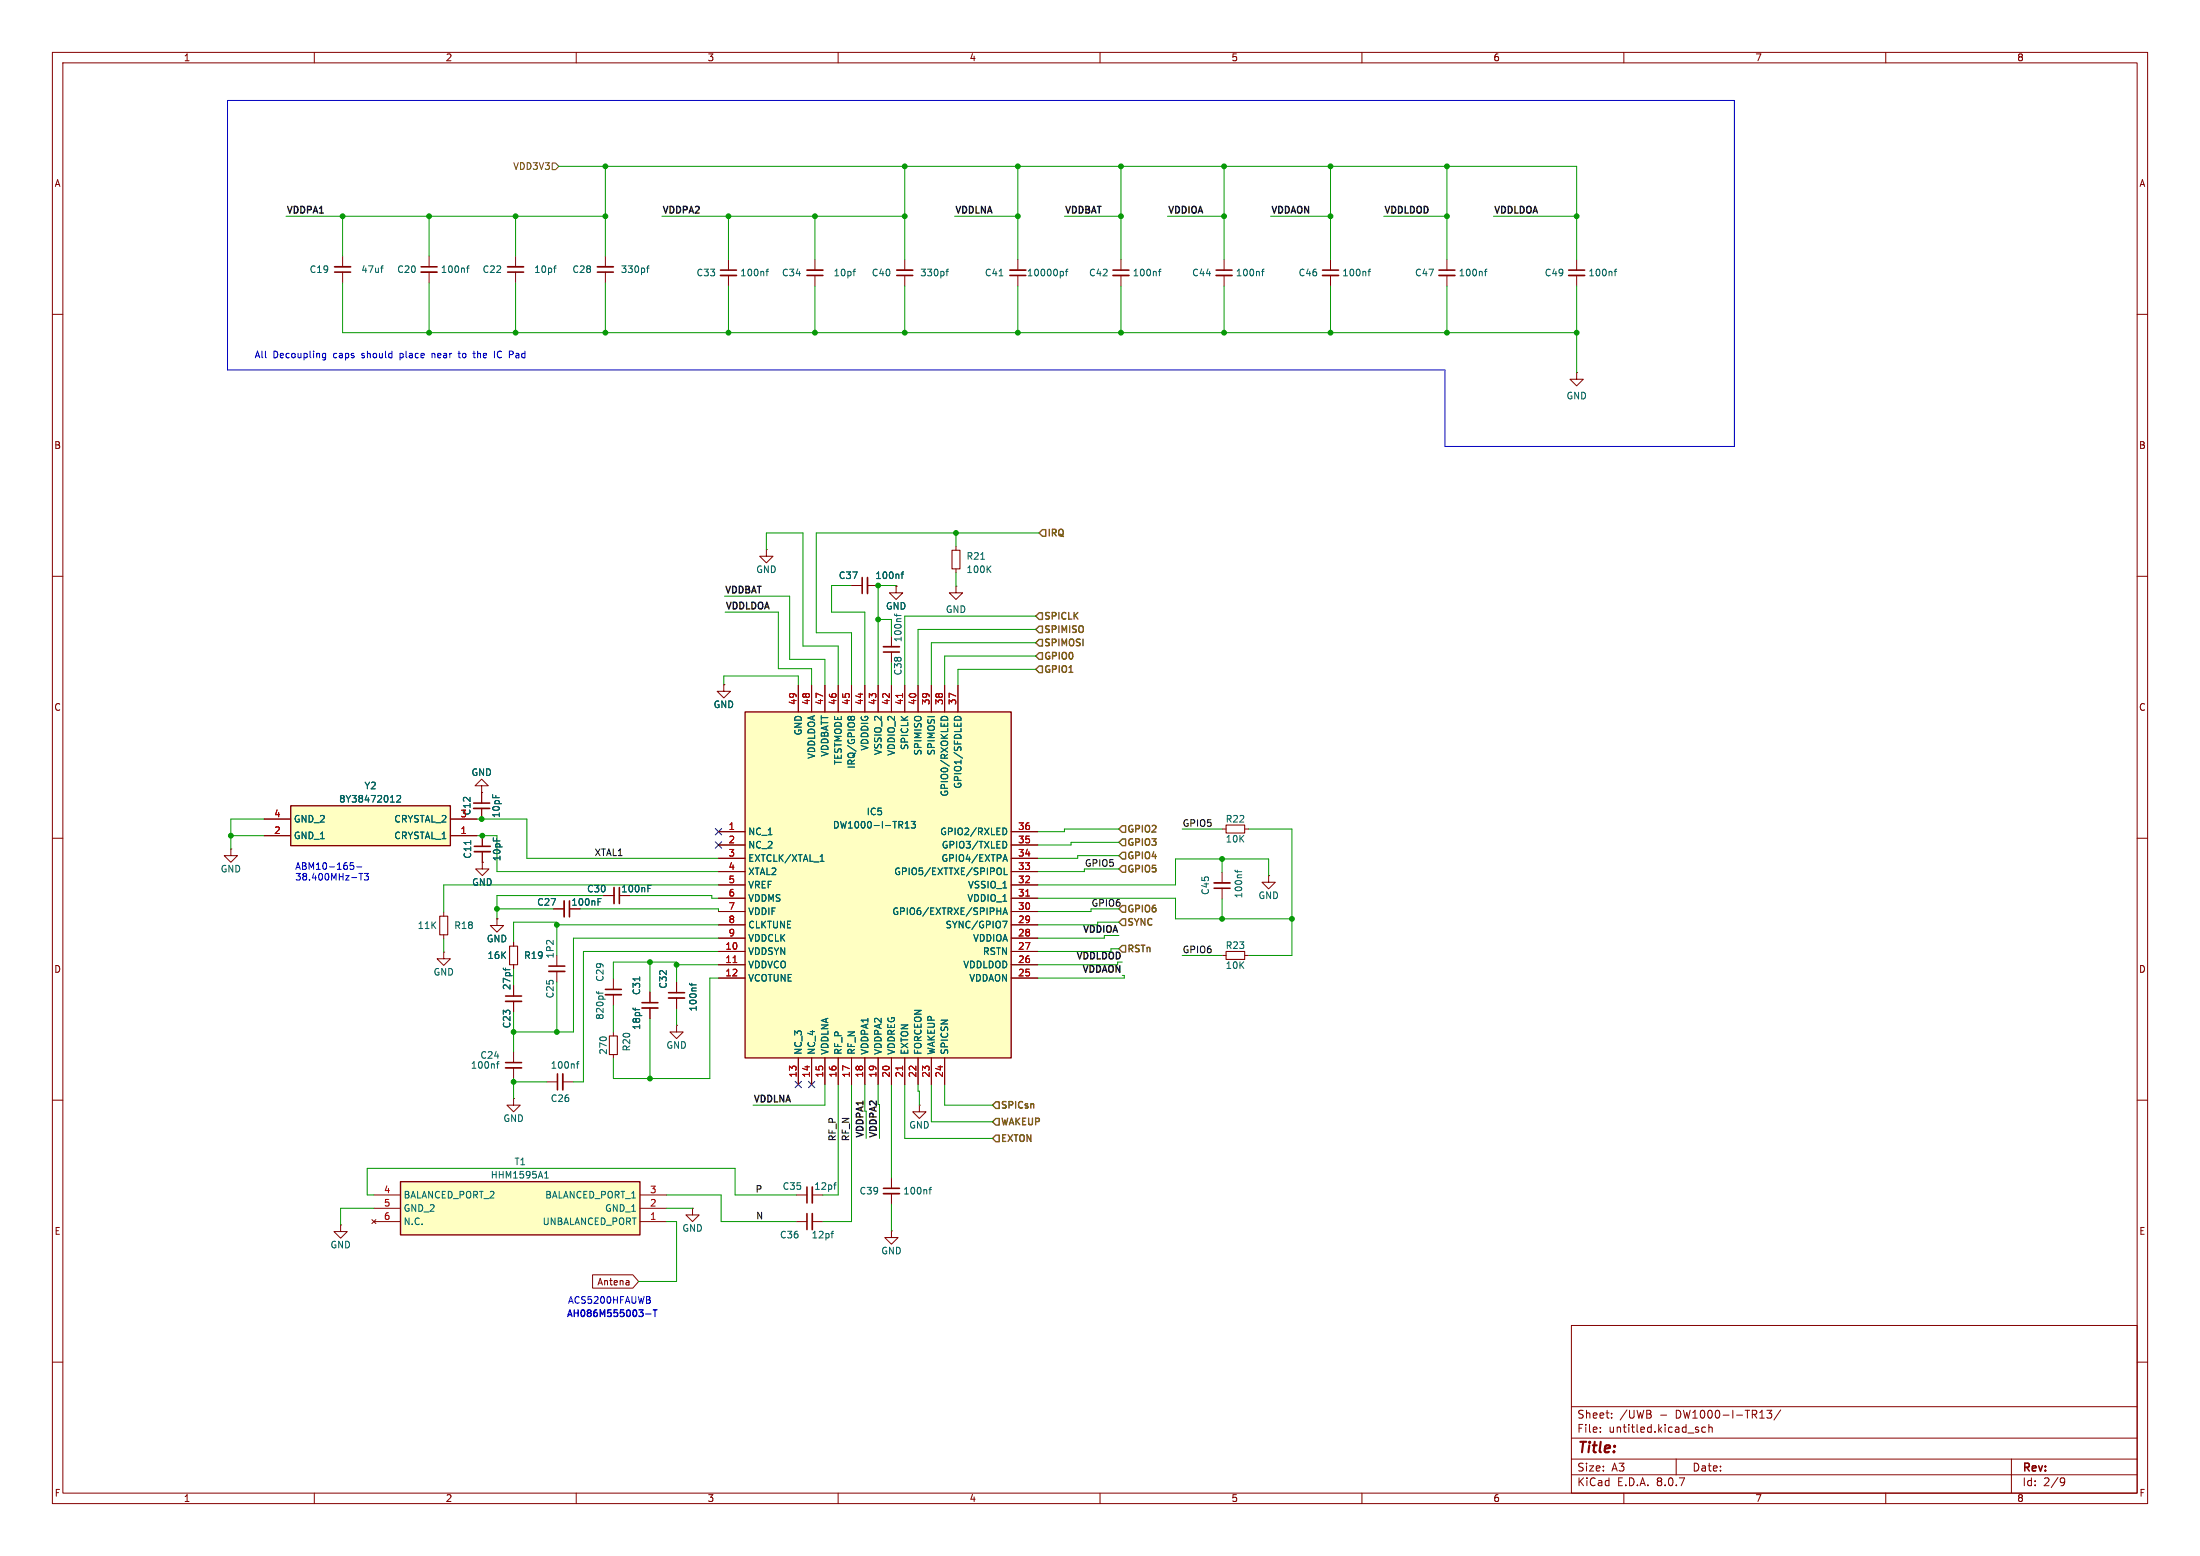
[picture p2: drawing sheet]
<svg xmlns="http://www.w3.org/2000/svg" width="420mm" height="297mm" viewBox="0 0 420 297" stroke-linecap="round" stroke-linejoin="round" font-family="sans-serif">
<g fill="none" stroke="#840000" stroke-width=".19">
<path d="M10 10h400v277h-400zM12 12h396v273h-396zM60 10v2M110 10v2M160 10v2M210 10v2M260 10v2M310 10v2M360 10v2M65.4 48.9v2M65.4 51.9v2.1M81.9 48.9v2"/>
<path d="M81.9 51.9v2.1M98.4 48.9v2M98.4 51.9v2.1M115.6 48.9v2M115.6 51.9v2.1M139.1 49.5v2.1M139.1 52.6v2M155.6 49.5v2.1M155.6 52.6v2M254 49.5v2.1M254 52.6v2M301 49.5v2.1"/>
<path d="M301 52.6v2M10 60h2M301 71.1v1.3h1.3l-1.3 1.3-1.3-1.3h1.3M301 71.1h.1M408 60h2M10 110h2M146.3 104.9v1.3h1.3l-1.3 1.2-1.3-1.2h1.3M146.3 104.9h.1M162.6 111.8h2M165.6 111.8h2M171.1 111.9v1.3h1.2l-1.2 1.2-1.3-1.2h1.3M171.1 111.9h.1"/>
<path d="M408 110h2M138.2 130.7v1.3h1.2l-1.2 1.2-1.3-1.2h1.3M138.2 130.7h.1M170.2 121.4v2M170.2 124.5v2M10 160h2M233.3 158.2h.8M237.6 158.2h.8M408 160h2M84.7 174.1v.8M84.7 178.4v.8M92.1 164.6v1.3h1.2l-1.2 1.2-1.3-1.2h1.3"/>
<path d="M92.1 164.6h.1M94.9 175.4v1.3h1.2l-1.2 1.2-1.3-1.2h1.3M94.9 175.4h.1M98 179.8v.8M115.2 170.9h2M233.3 166.5v2M233.3 169.5v2.1M242.2 167.1v1.3h1.3l-1.3 1.3-1.3-1.3h1.3M242.2 167.1h.1M84.7 181.7v1.3h1.3l-1.3 1.3-1.3-1.3h1.3M84.7 181.7h.1M98 184.2v.7"/>
<path d="M117.1 186.8v2M117.1 189.9v2M129.2 195.7v1.3h1.2l-1.2 1.2-1.3-1.2h1.3M129.2 195.7h.1M129.2 187.5v2M129.2 190.5v2M233.3 182.4h.8M237.6 182.4h.8M10 210h2M408 210h2M132.2 230.6v1.3h1.3l-1.3 1.3-1.3-1.3h1.3M132.2 230.6h.1"/>
<path d="M152 233.2h2.1M152 228.1h2.1M155.1 233.2h2M170.2 234.9v1.3h1.2l-1.2 1.3-1.3-1.3h1.3M170.2 234.9h.1M300 253h108v32h-108zM10 260h2M300 278.5h108M300 274.5h108M300 268.5h108M305.5 273.2v.2M305.5 272.5v.1"/>
<path d="M307.7 270.5v.2M307.7 269.8v.1M320 278.5v3M324.2 273v.3M325.6 272.5l-.4-.1-.3 .3 .1 .6h.6M326.2 272.5l.2-.1 .4 .1 .1 .9M326.2 271.9v1.5M335.9 270.7h.9M337.3 269.2h.9l-.5 .6 .5 .1v.6l-.3 .2-.6-.2M339.9 269.1l-1.2 1.9M384 278.5v6.5M408 260h2"/>
<path d="M60 285v2M110 285v2M160 285v2M210 285v2M260 285v2M300 281.5h108M310 285v2M360 285v2M393.6 282.1l.5 .1a.99 .99 0 0 1-.4 1.4h-.3M394.2 282.7l-.3 .3h-.3"/>
</g>
<g fill="none" stroke="#840000" stroke-width=".33">
<path d="M63.9 50.9h3M80.4 51.9h3M96.9 50.9h3M114 50.9h3.1M137.5 52.6h3.1M154.1 51.6h3M252.5 52.6h3M299.5 52.6h3M165.6 110.2v3.1M168.7 123.4h3M117.2 169.4v3.1M231.8 168.5h3"/>
<path d="M115.6 189.9h3M127.6 190.5h3.1M155.1 226.6v3M155.1 231.6v3.1"/>
</g>
<g fill="none" stroke="#840000" stroke-width=".3">
<path d="M63.9 51.9h3M80.4 50.9h3M96.9 51.9h3M114 51.9h3.1M137.5 51.6h3.1M154.1 52.6h3M252.5 51.6h3M299.5 51.6h3M164.6 110.2v3.1M168.7 124.5h3M118.2 169.4v3.1M231.8 169.5h3"/>
<path d="M115.6 188.8h3M127.6 189.5h3.1M154.1 226.6v3M154.1 231.6v3.1"/>
</g>
<g fill="none" stroke="#006464" stroke-width=".19">
<path d="M72.7 51.2h.4M73.1 50.7l-.2 .1M89.1 51.2h.5M89.6 50.7l-.3 .2v1.1M105.7 51.2h.5M106.2 50.7l-.3 .1M123.4 51.2h.5M123.9 50.7l-.3 .2v1.1M146.2 51.8h.5M146.7 51.4l-.3 .2v1M162.8 51.8h.5M163.3 51.4h-.2"/>
<path d="M261.2 51.8h.4M261.6 51.4l-.3 .2v1M308.1 51.8h.5M308.6 51.4l-.3 .2v1M170.8 117.2l.1 .3h1.1M171.2 117.2v.5M172 109.6h.5M172.5 109.2l-.3 .1v1.1M123.7 169.6h.4M123.7 169h.6M235.8 166.1l.2 .3h1.1M236.2 166.1v.5"/>
<path d="M113.9 189.3l.1 .3h1.1M114.3 189.3v.5M131.6 187.7l.2 .3h1.1M132.1 187.7v.5M158.6 235.4h.5M159.1 235l-.2 .1M159.1 226.2h.5M159.6 225.8h-.2"/>
</g>
<path d="M234.1 157.5h3.5v1.5h-3.5zM83.9 174.9h1.6v3.5h-1.6zM97.3 180.6h1.5v3.6h-1.5zM234.1 181.6h3.5v1.5h-3.5z" fill="none" stroke="#840000" stroke-width=".2"/>
<path d="M76.5 225.6h45.7v10.1h-45.7z" fill="#ffffc2"/>
<path d="M76.5 225.6h45.7v10.1h-45.7z" fill="none" stroke="#840000" stroke-width=".25"/>
<g fill="none" stroke="#840000" stroke-width=".19">
<path d="M172.7 49.5v2.1M172.7 52.6v2M194.3 49.5v2.1M194.3 52.6v2M214 49.5v2.1M214 52.6v2M233.7 49.5v2.1M233.7 52.6v2M276.2 49.5v2.1M276.2 52.6v2M182.5 111.9v1.3h1.3l-1.3 1.2-1.3-1.2h1.3M182.5 111.9h.1"/>
<path d="M182.5 104.3v.7M182.5 108.6v.7M91.9 150h1.3l-1.3-1.3-1.2 1.3h1.2v1.3M91.9 151.3h.1M91.9 151.3v2M91.9 154.3v2M92.1 159.5v2M92.1 162.6v2M105.7 173.5h2M98 188.1v2M98 191.1v2.1M106.3 182.4v2"/>
<path d="M106.3 185.4v2.1M117.1 197v.7M124.1 189.4v2M124.1 192.4v2M98 209.7v1.2h1.3l-1.3 1.3-1.2-1.3h1.2M98 209.7h.1M98 200.8v2M98 203.8v2.1M104.4 206.5h2M107.4 206.5h2.1M117.1 201.3v.8M65 233.8v1.3h1.3l-1.3 1.2-1.2-1.2h1.2"/>
<path d="M65 233.8h.1M71 232.8l.8 .8M71.4 233.2h5.1M71.4 230.6h5.1M71.4 228.1h5.1M71.8 232.8l-.8 .8M122.2 233.2h5.1M122.2 230.6h5.1M122.2 228.1h5.1"/>
</g>
<g fill="none" stroke="#006464" stroke-width=".19">
<path d="M180.6 51.8h.5M181.1 51.4l-.3 .2v1M190.7 52.6h.8M202.9 51.9l.1 .1-.1 .6M203.4 51.8h.5M203.9 51.4l-.3 .2v1M221.2 51.8h.4M221.6 51.4l-.3 .2v1M240.8 51.8h.5M241.3 51.4l-.3 .2v1M283.4 51.8h.5M283.9 51.4l-.3 .2v1"/>
<path d="M187.2 106.8h.8M188.6 108.6l.6 .7M189.2 108l-.8 .7M89.9 160.4v.8M114.2 172.1h.4M114.2 171.5h.6M96.1 184.8v.2M96.5 184.8v.5M120.8 192.4l.1 .3M121.3 192.4v.5M122.1 186.5v.7M94.8 203.1h.5"/>
<path d="M95 202.8v1.1M110 203.1h.5M110.5 202.6l-.3 .2v1.1M104 224.9h.7M104 224l.3-.4v1.3"/>
</g>
<g fill="none" stroke="#840000" stroke-width=".33">
<path d="M171.2 51.6h3M192.8 51.6h3M212.5 52.6h3M232.2 52.6h3M274.7 52.6h3M90.4 154.3h3.1M90.6 162.6h3M107.7 172v3M96.5 191.1h3.1M104.8 185.4h3M122.6 192.4h3M96.5 203.8h3.1"/>
<path d="M107.4 205v3"/>
</g>
<g fill="none" stroke="#840000" stroke-width=".3">
<path d="M171.2 52.6h3M192.8 52.6h3M212.5 51.6h3M232.2 51.6h3M274.7 51.6h3M90.4 153.3h3.1M90.6 161.5h3M108.7 172v3M96.5 190.1h3.1M104.8 184.4h3M122.6 191.4h3M96.5 202.8h3.1"/>
<path d="M106.4 205v3"/>
</g>
<path d="M181.7 105h1.6v3.6h-1.6zM116.3 197.7h1.6v3.6h-1.6z" fill="none" stroke="#840000" stroke-width=".2"/>
<path d="M55.5 153.8h30.5v7.6h-30.5z" fill="#ffffc2"/>
<path d="M55.5 153.8h30.5v7.6h-30.5z" fill="none" stroke="#840000" stroke-width=".25"/>
<path d="M50.4 159.5h5.1M50.4 156.3h5.1M86 159.5h5.1M86 156.3h5.1M44.1 162.1v1.2h1.2l-1.2 1.3-1.3-1.3h1.3M44.1 162.1h.1" fill="none" stroke="#840000" stroke-width=".19"/>
<path d="M74.5 153.1h.8M75.8 152l.4-.2 .3 .4-.8 .9h.8" fill="none" stroke="#006464" stroke-width=".19"/>
<path d="M142.2 135.9h50.8v66h-50.8z" fill="#ffffc2"/>
<path d="M142.2 135.9h50.8v66h-50.8z" fill="none" stroke="#840000" stroke-width=".25"/>
<g fill="none" stroke="#840000" stroke-width=".19">
<path d="M162.6 111.8h2M165.6 111.8h2M171.1 111.9h.1M138.2 130.7h.1M152.4 130.8v5.1M154.9 130.8v5.1M157.5 130.8v5.1M160 130.8v5.1M162.6 130.8v5.1M165.1 130.8v5.1M167.6 130.8v5.1M170.2 130.8v5.1"/>
<path d="M172.7 130.8v5.1M175.3 130.8v5.1M177.8 130.8v5.1M180.3 130.8v5.1M182.9 130.8v5.1M50.4 159.5h5.1M50.4 156.3h5.1M86 159.5h5.1M86 156.3h5.1M91.9 151.3h.1M91.9 151.3v2M91.9 154.3v2"/>
<path d="M92.1 159.5v2M137.2 158.8h5M193 158.8h5.1M92.1 164.6h.1M92.1 162.6v2M94.9 175.4h.1M98 179.8v.8M105.7 173.5h2M115.2 170.9h2M137.2 161.3h5M137.2 179.1h5M137.2 176.5h5"/>
<path d="M137.2 163.8h5M137.2 174h5M137.2 171.5h5M137.2 168.9h5M137.2 166.4h5M193 161.3h5.1M193 179.1h5.1M193 176.5h5.1M193 163.8h5.1M193 174h5.1M193 171.5h5.1M193 168.9h5.1"/>
<path d="M193 166.4h5.1M98 184.2v.7M98 188.1v2M98 191.1v2.1M124.1 189.4v2M124.1 192.4v2M129.2 187.5v2M129.2 190.5v2M137.2 181.6h5M137.2 184.2h5M137.2 186.7h5M193 181.6h5.1"/>
<path d="M193 184.2h5.1M193 186.7h5.1M152.4 201.9v5.1M154.9 201.9v5.1M157.5 201.9v5.1M160 201.9v5.1M162.6 201.9v5.1M165.1 201.9v5.1M167.6 201.9v5.1M170.2 201.9v5.1M172.7 201.9v5.1M175.3 201.9v5.1"/>
<path d="M175.5 210.9v1.3h1.3l-1.3 1.3-1.3-1.3h1.3M175.5 210.9h.1M177.8 201.9v5.1M180.3 201.9v5.1M170.2 224.8v2M170.2 227.8v2.1M113.1 243.3h7.7l1.1 1.3-1.1 1.3h-7.7z"/>
</g>
<path d="M172.3 132.4v.7M195.8 171h.7M139.9 183.7h.8M172.3 203.5v.7" fill="none" stroke="#a90000" stroke-width=".19"/>
<g fill="none" stroke="#006464" stroke-width=".19">
<path d="M172 109.6h.5M172.5 109.2l-.3 .1v1.1M162.4 137l-.2-.3-.2 .1-.1 .2v.3M162.4 137l.3-.3 .3 .1 .1 .2v.3M162.4 137.2v.1M162.4 137v.2M162.4 137.2l.1 .1M179.6 137.5a.64 .64 0 0 1 .7-.8 .64 .64 0 0 1 .6 .8M182.2 137.5a.64 .64 0 0 1 .6-.8 .64 .64 0 0 1 .7 .8M74.5 153.1h.8M75.8 152l.4-.2 .3 .4-.8 .9h.8M172.8 158.1h.7"/>
<path d="M172.8 157.2l.4-.4v1.3M174 156.8h.7l-.4 .5 .4 .1v.5l-.2 .2-.5-.2M191.5 158.1a.64 .64 0 0 1 .7 .6 .64 .64 0 0 1-.7 .6M89.9 160.4v.8M114.2 172.1h.4M114.2 171.5h.6M123.7 169.6h.4M123.7 169h.6M156.6 164.4h.7M156.7 163.4l.2-.3v1.3M190.3 173.9h.7M190.9 165.7h.1a.81 .81 0 0 1-.1 1.2"/>
<path d="M191 173.3v1.3M191.4 175.8h.9l-.6 1.3M191.5 174.6l.4-1.3 .4 1.3M191.6 174.2h.6M191.6 164h.6M191.7 165.7v1.2h.6M191.8 160.6a.68 .68 0 0 1 .4 .6 .68 .68 0 0 1-.4 .7M191.9 163.1l.4 1.3M96.1 184.8v.2M96.5 184.8v.5M120.8 192.4l.1 .3M121.3 192.4v.5"/>
<path d="M122.1 186.5v.7M131.6 187.7l.2 .3h1.1M132.1 187.7v.5M177.3 227.1h.5M177.8 226.6l-.3 .2v1.1"/>
</g>
<path d="M168.7 227.8h3" fill="none" stroke="#840000" stroke-width=".33"/>
<path d="M168.7 226.8h3" fill="none" stroke="#840000" stroke-width=".3"/>
<g fill="none" stroke="#725600" stroke-width=".25">
<path d="M198.4 117h.6v1.2h-.6l-.7-.6zM198.4 119.5h.6v1.3h-.6l-.7-.7zM199 101.1h.6v1.3h-.6l-.6-.7zM198.4 122h.6v1.3h-.6l-.7-.6zM198.4 124.6h.6v1.3h-.6l-.7-.7zM198.4 127.1h.6v1.3h-.6l-.7-.6zM214.2 157.6h.7v1.3h-.7l-.6-.7zM214.2 162.7h.7v1.3h-.7l-.6-.7zM214.2 165.2h.7v1.3h-.7l-.6-.6zM214.2 175.4h.7v1.3h-.7l-.6-.7zM214.2 160.1h.7v1.3h-.7l-.6-.6zM214.2 172.8h.7v1.3h-.7l-.6-.6z"/>
<path d="M214.2 180.5h.7v1.2h-.7l-.6-.6zM190.1 210.3h.7v1.3h-.7l-.6-.7zM190.1 216.7h.7v1.2h-.7l-.6-.6zM190.1 213.5h.7v1.3h-.7l-.6-.7z"/>
</g>
<path d="M105.4 31.1h.6l.7 .7-.7 .6h-.6z" fill="none" stroke="#725600" stroke-width=".19"/>
<g fill="none" stroke="#0000c2" stroke-width=".19">
<path d="M43.4 19.2h287.7v66h-55.3v-14.6h-232.4zM62.2 67.4v1.1l-.3 .2h-.3M62.2 67.5l-.4-.1-.2 .3 .1 .5h.5M82.5 67.4v.9M82.7 67.4l-.2 .2M87.4 67.4h.5M87.6 67v1.1l.3 .2M90.3 67.4h.5M90.5 68.1l.3 .2M95.2 67.1l-.3 .5 .3 .6M97.9 67.1v.5M67.5 164.7h-.6l-.1 .6 .2-.1h.4l.1 .2v.4l-.2 .1-.5-.1"/>
<path d="M68.1 165.5h1M68.5 166.7h.7M68.9 166.7v1.3M69.5 166.7h.8l-.4 .5 .4 .1v.6l-.2 .1-.6-.1M124.1 248.2v.4"/>
</g>
<path d="M123.3 250.8h1M124.7 250h.7M125.1 250v1.3" fill="none" stroke="#0000c2" stroke-width=".25"/>
<g fill="none" stroke="#009600" stroke-width=".19">
<path d="M106.7 31.8h194.3v17.7M115.6 31.8v17.1M172.7 31.8v17.7M194.3 31.8v17.7M214 31.8v17.7M233.7 31.8v17.7M254 31.8v17.7M276.2 31.8v17.7M54.6 41.3h61M65.4 54v9.5h235.6M65.4 41.3v7.6M81.9 41.3v7.6"/>
<path d="M81.9 54v9.5M98.4 41.3v7.6M98.4 54v9.5M115.6 54v9.5M126.4 41.3h46.3M139.1 41.3v8.2M139.1 54.6v8.9M155.6 41.3v8.2M155.6 54.6v8.9M172.7 54.6v8.9M182.2 41.3h12.1M194.3 54.6v8.9"/>
<path d="M203.2 41.3h10.8M214 54.6v8.9M222.9 41.3h10.8M233.7 54.6v8.9M242.6 41.3h11.4M254 54.6v8.9M264.2 41.3h12M276.2 54.6v8.9M285.1 41.3h15.9M301 54.6v16.5M138.3 113.8h12.4v12.1h6.8v4.9M138.4 116.8h10.2v10.8h6.3v3.2"/>
<path d="M146.3 104.9v-3.2h7v21.6h6.7v7.5M162.6 111.8h-3.9v5h6.4v14M167.6 118.2h2.6v3.2M171.1 111.9v-.1h-3.5v19M182.5 101.7v2.6M182.5 109.3v2.6M197.7 117.6h-25v13.2M198.4 101.7h-42.6v19.1h6.8v10M138.2 130.7v-1.7h14.2v1.8M170.2 126.5v4.3M197.7 125.2h-17.4v5.6M197.7 127.8h-14.8v3"/>
<path d="M197.7 120.1h-22.4v10.7M197.7 122.7h-19.9v8.1M44.1 159.5h6.3M50.4 156.3h-6.3v5.8M91.1 159.5h3.8v6.9h42.3M91.1 156.3h9.5v7.5h36.6M213.6 158.2h-10.4v.6h-5.1M225.7 158.2h7.6M238.4 158.2h8.2v24.2h-8.2M84.7 179.2v2.5M94.9 173.5h10.8M98 179.8v-3.8h8.3v6.4"/>
<path d="M106.3 176.5h30.9M110.7 173.5h26.5v.5M115.2 170.9h-20.3v4.5M120.3 170.9h15.6v.6h1.3M137.2 179.1h-27.7v17.9h-11.5M137.2 168.9h-52.5v5.2M198.1 171.5h26.3v3.9h22.2M210.8 178.6v.5h-12.7M213.6 173.5h-5.3v.5h-10.2M213.6 176h-4.1v.5h-11.4M213.6 165.9h-6.6v.5h-8.9M213.6 160.8h-9.1v.5h-6.4"/>
<path d="M213.6 163.3h-7.9v.5h-7.6M233.3 164v2.5M233.3 171.6v3.8M242.2 167.1v-3.1h-17.8v4.9h-26.3M98 184.9v3.2M98 193.2v7.6M106.3 187.5v9.5M117.1 186.8v-3.2h12.1v3.9M117.1 191.9v5.1M124.1 183.6v5.8M124.1 194.4v11.5M129.2 192.5v3.2"/>
<path d="M129.2 184.2h8M137.2 186.7h-1.7v19.2h-18.4v-3.8M137.2 181.6h-25.8v24.9h-1.9M213.4 183.6v.6h-15.3M213.6 181.1h-1.5v.5h-14M214.2 186.2h.4v.5h-16.5M225.7 182.4h7.6M98 205.9v3.8M98 206.5h6.4M157.5 207v3.9h-13.7M160 207v21.1h-2.9M162.6 207v26.2h-5.5"/>
<path d="M165.1 207v5.1M165.4 212.1v5.2M167.6 207v3.8M167.9 210.8v6.5M170.2 207v17.8M172.7 207v10.3h16.8M175.3 207v1.3h.2v2.6M177.8 207v7.1h11.7M180.3 207v3.9h9.2M71.4 228.1h-1.3v-5.1h70.2v5.1h11.7M71.4 230.6h-6.4v3.2M127.3 233.2h1.9v11.4h-7.3"/>
<path d="M127.3 228.1h10.4v5.1h14.3M127.3 230.6h4.9M170.2 229.9v5"/>
</g>
<path d="M136.6 158.1l1.2 1.3M137.8 158.1l-1.2 1.3M136.6 160.7l1.2 1.2M137.8 160.7l-1.2 1.2M151.8 206.4l1.2 1.2M153 206.4l-1.2 1.2M154.3 206.4l1.2 1.2M155.5 206.4l-1.2 1.2" fill="none" stroke="#000084" stroke-width=".19"/>
<g fill="#009600" stroke="#009600" stroke-width=".19">
<circle cx="182.5" cy="101.7" r=".46"/>
<circle cx="172.7" cy="63.5" r=".46"/>
<circle cx="155.6" cy="63.5" r=".46"/>
<circle cx="194.3" cy="63.5" r=".46"/>
<circle cx="233.7" cy="63.5" r=".46"/>
<circle cx="214" cy="63.5" r=".46"/>
<circle cx="167.6" cy="118.2" r=".46"/>
<circle cx="167.6" cy="111.8" r=".46"/>
<circle cx="276.2" cy="41.3" r=".46"/>
<circle cx="276.2" cy="31.8" r=".46"/>
<circle cx="301" cy="41.3" r=".46"/>
<circle cx="301" cy="63.5" r=".46"/>
<circle cx="254" cy="63.5" r=".46"/>
<circle cx="276.2" cy="63.5" r=".46"/>
<circle cx="98.4" cy="63.5" r=".46"/>
<circle cx="81.9" cy="63.5" r=".46"/>
<circle cx="139.1" cy="63.5" r=".46"/>
<circle cx="115.6" cy="63.5" r=".46"/>
<circle cx="139.1" cy="41.3" r=".46"/>
<circle cx="115.6" cy="41.3" r=".46"/>
<circle cx="115.6" cy="31.8" r=".46"/>
<circle cx="81.9" cy="41.3" r=".46"/>
<circle cx="65.4" cy="41.3" r=".46"/>
<circle cx="98.4" cy="41.3" r=".46"/>
<circle cx="233.7" cy="31.8" r=".46"/>
<circle cx="155.6" cy="41.3" r=".46"/>
<circle cx="172.7" cy="31.8" r=".46"/>
<circle cx="172.7" cy="41.3" r=".46"/>
<circle cx="214" cy="31.8" r=".46"/>
<circle cx="214" cy="41.3" r=".46"/>
<circle cx="233.7" cy="41.3" r=".46"/>
<circle cx="194.3" cy="41.3" r=".46"/>
<circle cx="194.3" cy="31.8" r=".46"/>
<circle cx="254" cy="31.8" r=".46"/>
<circle cx="254" cy="41.3" r=".46"/>
<circle cx="124.1" cy="183.6" r=".46"/>
<circle cx="129.2" cy="184.2" r=".46"/>
<circle cx="98" cy="197" r=".46"/>
<circle cx="106.3" cy="197" r=".46"/>
<circle cx="98" cy="206.5" r=".46"/>
<circle cx="106.3" cy="176.5" r=".46"/>
<circle cx="94.9" cy="173.5" r=".46"/>
<circle cx="233.3" cy="175.4" r=".46"/>
<circle cx="246.6" cy="175.4" r=".46"/>
<circle cx="233.3" cy="164" r=".46"/>
<circle cx="124.1" cy="205.9" r=".46"/>
<circle cx="92.1" cy="159.5" r=".46"/>
<circle cx="91.9" cy="156.3" r=".46"/>
<circle cx="44.1" cy="159.5" r=".46"/>
</g>
<text font-size="2.8" fill="#840000" x="301" y="277.9">Title:</text>
<g font-size="2.1" fill="#840000">
<text x="301" y="273.7">File:</text>
<text x="301" y="271">Sheet:</text>
<text x="307.1" y="273.7">untitled.kicad_sch</text>
<text x="309.2" y="271">/UWB</text>
<text x="316.9" y="271">-</text>
<text x="320" y="271">DW1000-I-TR13/</text>
<text x="301" y="281.1">Size:</text>
<text x="307.6" y="281.1">A3</text>
<text x="323" y="281.1">Date:</text>
<text x="386" y="281.3">Rev:</text>
<text x="301" y="283.9">KiCad</text>
<text x="308.7" y="283.9">E.D.A.</text>
<text x="316.3" y="283.9">8.0.7</text>
<text x="386" y="283.9">Id:</text>
<text x="390.1" y="283.9">2/9</text>
</g>
<g font-size="1.8" fill="#840000">
<text x="35" y="11.9">1</text>
<text x="85" y="11.9">2</text>
<text x="135" y="11.9">3</text>
<text x="185" y="11.9">4</text>
<text x="235" y="11.9">5</text>
<text x="285" y="11.9">6</text>
<text x="335" y="11.9">7</text>
<text x="385" y="11.9">8</text>
<text x="10.3" y="35.9">A</text>
<text x="408.3" y="35.9">A</text>
<text x="10.3" y="85.9">B</text>
<text x="408.2" y="85.9">B</text>
<text x="10.3" y="135.9">C</text>
<text x="408.2" y="135.9">C</text>
<text x="109" y="173.1">100nF</text>
<text x="118.5" y="170.5">100nF</text>
<text x="10.3" y="185.9">D</text>
<text x="408.2" y="185.9">D</text>
<text x="10.3" y="235.9">E</text>
<text x="408.3" y="235.9">E</text>
<text x="113.9" y="245.6">Antena</text>
<text x="10.3" y="285.9">F</text>
<text x="35" y="286.9">1</text>
<text x="85" y="286.9">2</text>
<text x="135" y="286.9">3</text>
<text x="185" y="286.9">4</text>
<text x="235" y="286.9">5</text>
<text x="285" y="286.9">6</text>
<text x="335" y="286.9">7</text>
<text x="385" y="286.9">8</text>
<text x="408.3" y="285.9">F</text>
</g>
<g font-size="1.8" fill="#725600">
<text x="97.9" y="32.6">VDD3V3</text>
<text x="199.8" y="102.7">IRQ</text>
<text x="199.2" y="118.6">SPICLK</text>
<text x="199.2" y="123.7">SPIMOSI</text>
<text x="199.2" y="121.2">SPIMISO</text>
<text x="199.2" y="126.2">GPIO0</text>
<text x="199.2" y="128.8">GPIO1</text>
<text x="215.1" y="159.3">GPIO2</text>
<text x="215.1" y="161.8">GPIO3</text>
<text x="215.1" y="164.3">GPIO4</text>
<text x="215.1" y="166.9">GPIO5</text>
<text x="215.1" y="177">SYNC</text>
<text x="215.1" y="174.5">GPIO6</text>
<text x="215.1" y="182.1">RSTn</text>
<text x="190.9" y="212">SPICsn</text>
<text x="190.9" y="215.1">WAKEUP</text>
<text x="190.9" y="218.3">EXTON</text>
</g>
<g font-size="1.8" fill="#0f0f0f">
<text x="54.6" y="40.8">VDDPA1</text>
<text x="126.4" y="40.8">VDDPA2</text>
<text x="182.2" y="40.8">VDDLNA</text>
<text x="203.2" y="40.8">VDDBAT</text>
<text x="222.9" y="40.8">VDDIOA</text>
<text x="242.6" y="40.8">VDDAON</text>
<text x="264.2" y="40.8">VDDLDOD</text>
<text x="285.1" y="40.8">VDDLDOA</text>
<text x="138.3" y="113.3">VDDBAT</text>
<text x="138.4" y="116.4">VDDLDOA</text>
<text x="225.7" y="157.9">GPIO5</text>
<text x="113.4" y="163.5">XTAL1</text>
<text x="207" y="165.5">GPIO5</text>
<text x="208.3" y="173.1">GPIO6</text>
<text x="206.4" y="185.7">VDDAON</text>
<text x="225.7" y="182">GPIO6</text>
<text x="143.8" y="210.5">VDDLNA</text>
<text x="159.7" y="217.9" transform="rotate(-90 159.7 217.9)">RF_P</text>
<text x="162.2" y="217.9" transform="rotate(-90 162.2 217.9)">RF_N</text>
<text x="144.1" y="227.7">P</text>
<text x="144.3" y="232.8">N</text>
</g>
<g font-size="1.8" fill="#006464">
<text x="59" y="52.3">C19</text>
<text x="68.9" y="52.3">47uf</text>
<text x="75.7" y="52.3">C20</text>
<text x="84.1" y="52.3">100nf</text>
<text x="92" y="52.3">C22</text>
<text x="101.9" y="52.3">10pf</text>
<text x="109.2" y="52.3">C28</text>
<text x="118.4" y="52.3">330pf</text>
<text x="132.9" y="52.9">C33</text>
<text x="141.2" y="52.9">100nf</text>
<text x="149.2" y="52.9">C34</text>
<text x="159" y="52.9">10pf</text>
<text x="166.3" y="52.9">C40</text>
<text x="175.6" y="52.9">330pf</text>
<text x="187.9" y="52.9">C41</text>
<text x="196" y="52.9">10000pf</text>
<text x="207.8" y="52.9">C42</text>
<text x="216.2" y="52.9">100nf</text>
<text x="227.5" y="52.9">C44</text>
<text x="235.8" y="52.9">100nf</text>
<text x="247.8" y="52.9">C46</text>
<text x="256.2" y="52.9">100nf</text>
<text x="270" y="52.9">C47</text>
<text x="278.4" y="52.9">100nf</text>
<text x="294.8" y="52.9">C49</text>
<text x="303.1" y="52.9">100nf</text>
<text x="299" y="76.4">GND</text>
<text x="184.4" y="107">R21</text>
<text x="144.3" y="109.6">GND</text>
<text x="160" y="110.7">C37</text>
<text x="167" y="110.7">100nf</text>
<text x="184.4" y="109.6">100K</text>
<text x="169" y="116.6">GND</text>
<text x="180.5" y="117.2">GND</text>
<text x="172.3" y="122.7" transform="rotate(-90 172.3 122.7)">100nf</text>
<text x="172.3" y="129" transform="rotate(-90 172.3 129)">C38</text>
<text x="136.1" y="135.4">GND</text>
<text x="153.3" y="140.5" transform="rotate(-90 153.3 140.5)">GND</text>
<text x="166" y="143.4" transform="rotate(-90 166 143.4)">VDDDIG</text>
<text x="173.6" y="143.3" transform="rotate(-90 173.6 143.3)">SPICLK</text>
<text x="89.9" y="148.3">GND</text>
<text x="155.8" y="144.9" transform="rotate(-90 155.8 144.9)">VDDLDOA</text>
<text x="158.3" y="144.5" transform="rotate(-90 158.3 144.5)">VDDBATT</text>
<text x="160.9" y="146.1" transform="rotate(-90 160.9 146.1)">TESTMODE</text>
<text x="163.4" y="146.8" transform="rotate(-90 163.4 146.8)">IRQ/GPIO8</text>
<text x="168.5" y="144.2" transform="rotate(-90 168.5 144.2)">VSSIO_2</text>
<text x="171" y="144.3" transform="rotate(-90 171 144.3)">VDDIO_2</text>
<text x="176.1" y="144.3" transform="rotate(-90 176.1 144.3)">SPIMISO</text>
<text x="178.7" y="144.3" transform="rotate(-90 178.7 144.3)">SPIMOSI</text>
<text x="64.7" y="153.4">8Y38472012</text>
<text x="69.5" y="150.9">Y2</text>
<text x="90" y="155.7" transform="rotate(-90 90 155.7)">C12</text>
<text x="165.4" y="155.8">IC5</text>
<text x="181.2" y="152.1" transform="rotate(-90 181.2 152.1)">GPIO0/RXOKLED</text>
<text x="183.7" y="150.6" transform="rotate(-90 183.7 150.6)">GPIO1/SFDLED</text>
<text x="56" y="160.4">GND_1</text>
<text x="56" y="157.2">GND_2</text>
<text x="75.2" y="160.4">CRYSTAL_1</text>
<text x="75.2" y="157.2">CRYSTAL_2</text>
<text x="95.6" y="156.2" transform="rotate(-90 95.6 156.2)">10pF</text>
<text x="142.7" y="159.6">NC_1</text>
<text x="158.9" y="158.3">DW1000-I-TR13</text>
<text x="179.4" y="159.6">GPIO2/RXLED</text>
<text x="233.9" y="157.2">R22</text>
<text x="233.9" y="161">10K</text>
<text x="42" y="166.7">GND</text>
<text x="90.1" y="164" transform="rotate(-90 90.1 164)">C11</text>
<text x="95.7" y="164.5" transform="rotate(-90 95.7 164.5)">10pF</text>
<text x="142.7" y="162.2">NC_2</text>
<text x="142.7" y="164.7">EXTCLK/XTAL_1</text>
<text x="142.7" y="167.2">XTAL2</text>
<text x="170.6" y="167.2">GPIO5/EXTTXE/SPIPOL</text>
<text x="179.6" y="164.7">GPIO4/EXTPA</text>
<text x="179.7" y="162.2">GPIO3/TXLED</text>
<text x="90" y="169.3">GND</text>
<text x="102.4" y="173.1">C27</text>
<text x="112" y="170.5">C30</text>
<text x="142.7" y="169.8">VREF</text>
<text x="142.7" y="172.3">VDDMS</text>
<text x="184.6" y="172.3">VDDIO_1</text>
<text x="184.7" y="169.8">VSSIO_1</text>
<text x="231" y="170.9" transform="rotate(-90 231 170.9)">C45</text>
<text x="237.3" y="171.6" transform="rotate(-90 237.3 171.6)">100nf</text>
<text x="240.2" y="171.8">GND</text>
<text x="79.6" y="177.5">11K</text>
<text x="86.6" y="177.5">R18</text>
<text x="142.7" y="174.9">VDDIF</text>
<text x="142.7" y="177.4">CLKTUNE</text>
<text x="142.7" y="179.9">VDDCLK</text>
<text x="170.3" y="174.9">GPIO6/EXTRXE/SPIPHA</text>
<text x="180.4" y="177.4">SYNC/GPIO7</text>
<text x="185.7" y="179.9">VDDIOA</text>
<text x="92.8" y="180.1">GND</text>
<text x="93" y="183.2">16K</text>
<text x="100" y="183.2">R19</text>
<text x="105.9" y="183" transform="rotate(-90 105.9 183)">1P2</text>
<text x="142.7" y="182.5">VDDSYN</text>
<text x="142.7" y="185">VDDVCO</text>
<text x="183.8" y="185">VDDLDOD</text>
<text x="187.6" y="182.5">RSTN</text>
<text x="233.9" y="181.3">R23</text>
<text x="233.9" y="185.1">10K</text>
<text x="82.7" y="186.4">GND</text>
<text x="97.6" y="189.1" transform="rotate(-90 97.6 189.1)">27pf</text>
<text x="105.9" y="190.7" transform="rotate(-90 105.9 190.7)">C25</text>
<text x="115.4" y="187.5" transform="rotate(-90 115.4 187.5)">C29</text>
<text x="122.4" y="190" transform="rotate(-90 122.4 190)">C31</text>
<text x="127.5" y="188.8" transform="rotate(-90 127.5 188.8)">C32</text>
<text x="142.7" y="187.6">VCOTUNE</text>
<text x="185" y="187.6">VDDAON</text>
<text x="97.6" y="196.4" transform="rotate(-90 97.6 196.4)">C23</text>
<text x="115.4" y="194.8" transform="rotate(-90 115.4 194.8)">820pf</text>
<text x="122.4" y="196.7" transform="rotate(-90 122.4 196.7)">18pf</text>
<text x="133.2" y="193.2" transform="rotate(-90 133.2 193.2)">100nf</text>
<text x="91.6" y="202.3">C24</text>
<text x="116.1" y="201.4" transform="rotate(-90 116.1 201.4)">270</text>
<text x="120.5" y="200.8" transform="rotate(-90 120.5 200.8)">R20</text>
<text x="127.1" y="200.4">GND</text>
<text x="153.3" y="201.4" transform="rotate(-90 153.3 201.4)">NC_3</text>
<text x="155.8" y="201.4" transform="rotate(-90 155.8 201.4)">NC_4</text>
<text x="158.3" y="201.4" transform="rotate(-90 158.3 201.4)">VDDLNA</text>
<text x="160.9" y="201.4" transform="rotate(-90 160.9 201.4)">RF_P</text>
<text x="163.4" y="201.4" transform="rotate(-90 163.4 201.4)">RF_N</text>
<text x="166" y="201.4" transform="rotate(-90 166 201.4)">VDDPA1</text>
<text x="168.5" y="201.4" transform="rotate(-90 168.5 201.4)">VDDPA2</text>
<text x="171" y="201.4" transform="rotate(-90 171 201.4)">VDDREG</text>
<text x="173.6" y="201.4" transform="rotate(-90 173.6 201.4)">EXTON</text>
<text x="176.1" y="201.4" transform="rotate(-90 176.1 201.4)">FORCEON</text>
<text x="178.7" y="201.4" transform="rotate(-90 178.7 201.4)">WAKEUP</text>
<text x="181.2" y="201.4" transform="rotate(-90 181.2 201.4)">SPICSN</text>
<text x="89.8" y="204.2">100nf</text>
<text x="105" y="204.2">100nf</text>
<text x="96" y="214.4">GND</text>
<text x="105" y="210.5">C26</text>
<text x="173.5" y="215.6">GND</text>
<text x="93.6" y="225.1">HHM1595A1</text>
<text x="98.1" y="222.6">T1</text>
<text x="149.3" y="227.3">C35</text>
<text x="155.4" y="227.3">12pf</text>
<text x="77" y="229">BALANCED_PORT_2</text>
<text x="77" y="231.5">GND_2</text>
<text x="104" y="229">BALANCED_PORT_1</text>
<text x="115.4" y="231.5">GND_1</text>
<text x="164" y="228.2">C39</text>
<text x="172.3" y="228.2">100nf</text>
<text x="63" y="238.5">GND</text>
<text x="77" y="234">N.C.</text>
<text x="103.5" y="234">UNBALANCED_PORT</text>
<text x="130.2" y="235.3">GND</text>
<text x="148.8" y="236.6">C36</text>
<text x="154.9" y="236.6">12pf</text>
<text x="168.1" y="239.6">GND</text>
</g>
<g font-size="1.8" fill="#0000c2">
<text x="48.5" y="68.5">All</text>
<text x="52.1" y="68.5">Decoupling</text>
<text x="63.7" y="68.5">caps</text>
<text x="69.3" y="68.5">should</text>
<text x="76.8" y="68.5">place</text>
<text x="83.1" y="68.5">near</text>
<text x="88.4" y="68.5">to</text>
<text x="91.5" y="68.5">the</text>
<text x="95.6" y="68.5">IC</text>
<text x="98.7" y="68.5">Pad</text>
<text x="56.3" y="166.1">ABM10-165-</text>
<text x="56.3" y="168.2">38.400MHz-T3</text>
<text x="108.1" y="251.5">AH086M555003-T</text>
<text x="108.3" y="248.9">ACS5200HFAUWB</text>
</g>
<g font-size="1.8" fill="#a90000">
<text x="152.1" y="134.7" transform="rotate(-90 152.1 134.7)">49</text>
<text x="154.7" y="134.7" transform="rotate(-90 154.7 134.7)">48</text>
<text x="157.2" y="134.7" transform="rotate(-90 157.2 134.7)">47</text>
<text x="159.8" y="134.7" transform="rotate(-90 159.8 134.7)">46</text>
<text x="162.3" y="134.7" transform="rotate(-90 162.3 134.7)">45</text>
<text x="164.8" y="134.7" transform="rotate(-90 164.8 134.7)">44</text>
<text x="167.4" y="134.7" transform="rotate(-90 167.4 134.7)">43</text>
<text x="169.9" y="134.7" transform="rotate(-90 169.9 134.7)">42</text>
<text x="172.5" y="134.7" transform="rotate(-90 172.5 134.7)">41</text>
<text x="175" y="134.7" transform="rotate(-90 175 134.7)">40</text>
<text x="177.5" y="134.7" transform="rotate(-90 177.5 134.7)">39</text>
<text x="180.1" y="134.7" transform="rotate(-90 180.1 134.7)">38</text>
<text x="182.6" y="134.7" transform="rotate(-90 182.6 134.7)">37</text>
<text x="52.3" y="159.3">2</text>
<text x="52.3" y="156.1">4</text>
<text x="87.8" y="159.3">1</text>
<text x="87.8" y="156.1">3</text>
<text x="139" y="158.5">1</text>
<text x="139" y="161">2</text>
<text x="194.3" y="161">35</text>
<text x="194.3" y="158.5">36</text>
<text x="139" y="163.6">3</text>
<text x="139" y="166.1">4</text>
<text x="194.3" y="166.1">33</text>
<text x="194.3" y="163.6">34</text>
<text x="139" y="168.7">5</text>
<text x="139" y="171.2">6</text>
<text x="139" y="173.7">7</text>
<text x="194.3" y="173.7">30</text>
<text x="194.3" y="171.2">31</text>
<text x="194.3" y="168.7">32</text>
<text x="139" y="176.3">8</text>
<text x="139" y="178.8">9</text>
<text x="194.3" y="178.8">28</text>
<text x="194.3" y="176.3">29</text>
<text x="138.4" y="181.4">10</text>
<text x="138.4" y="183.9">11</text>
<text x="194.3" y="183.9">26</text>
<text x="194.3" y="181.4">27</text>
<text x="138.4" y="186.4">12</text>
<text x="194.3" y="186.4">25</text>
<text x="152.1" y="205.8" transform="rotate(-90 152.1 205.8)">13</text>
<text x="154.7" y="205.8" transform="rotate(-90 154.7 205.8)">14</text>
<text x="157.2" y="205.8" transform="rotate(-90 157.2 205.8)">15</text>
<text x="159.8" y="205.8" transform="rotate(-90 159.8 205.8)">16</text>
<text x="162.3" y="205.8" transform="rotate(-90 162.3 205.8)">17</text>
<text x="164.8" y="205.8" transform="rotate(-90 164.8 205.8)">18</text>
<text x="167.4" y="205.8" transform="rotate(-90 167.4 205.8)">19</text>
<text x="169.9" y="205.8" transform="rotate(-90 169.9 205.8)">20</text>
<text x="172.5" y="205.8" transform="rotate(-90 172.5 205.8)">21</text>
<text x="175" y="205.8" transform="rotate(-90 175 205.8)">22</text>
<text x="177.5" y="205.8" transform="rotate(-90 177.5 205.8)">23</text>
<text x="180.1" y="205.8" transform="rotate(-90 180.1 205.8)">24</text>
<text x="73.2" y="227.8">4</text>
<text x="124" y="227.8">3</text>
<text x="73.2" y="230.4">5</text>
<text x="73.2" y="232.9">6</text>
<text x="124" y="232.9">1</text>
<text x="124" y="230.4">2</text>
</g>
<g font-size="1.8" fill="#009600">
<text x="206.5" y="178.1">VDDIOA</text>
<text x="205.2" y="183.2">VDDLDOD</text>
<text x="164.9" y="217.3" transform="rotate(-90 164.9 217.3)">VDDPA1</text>
<text x="167.4" y="217.3" transform="rotate(-90 167.4 217.3)">VDDPA2</text>
</g>
</svg>
